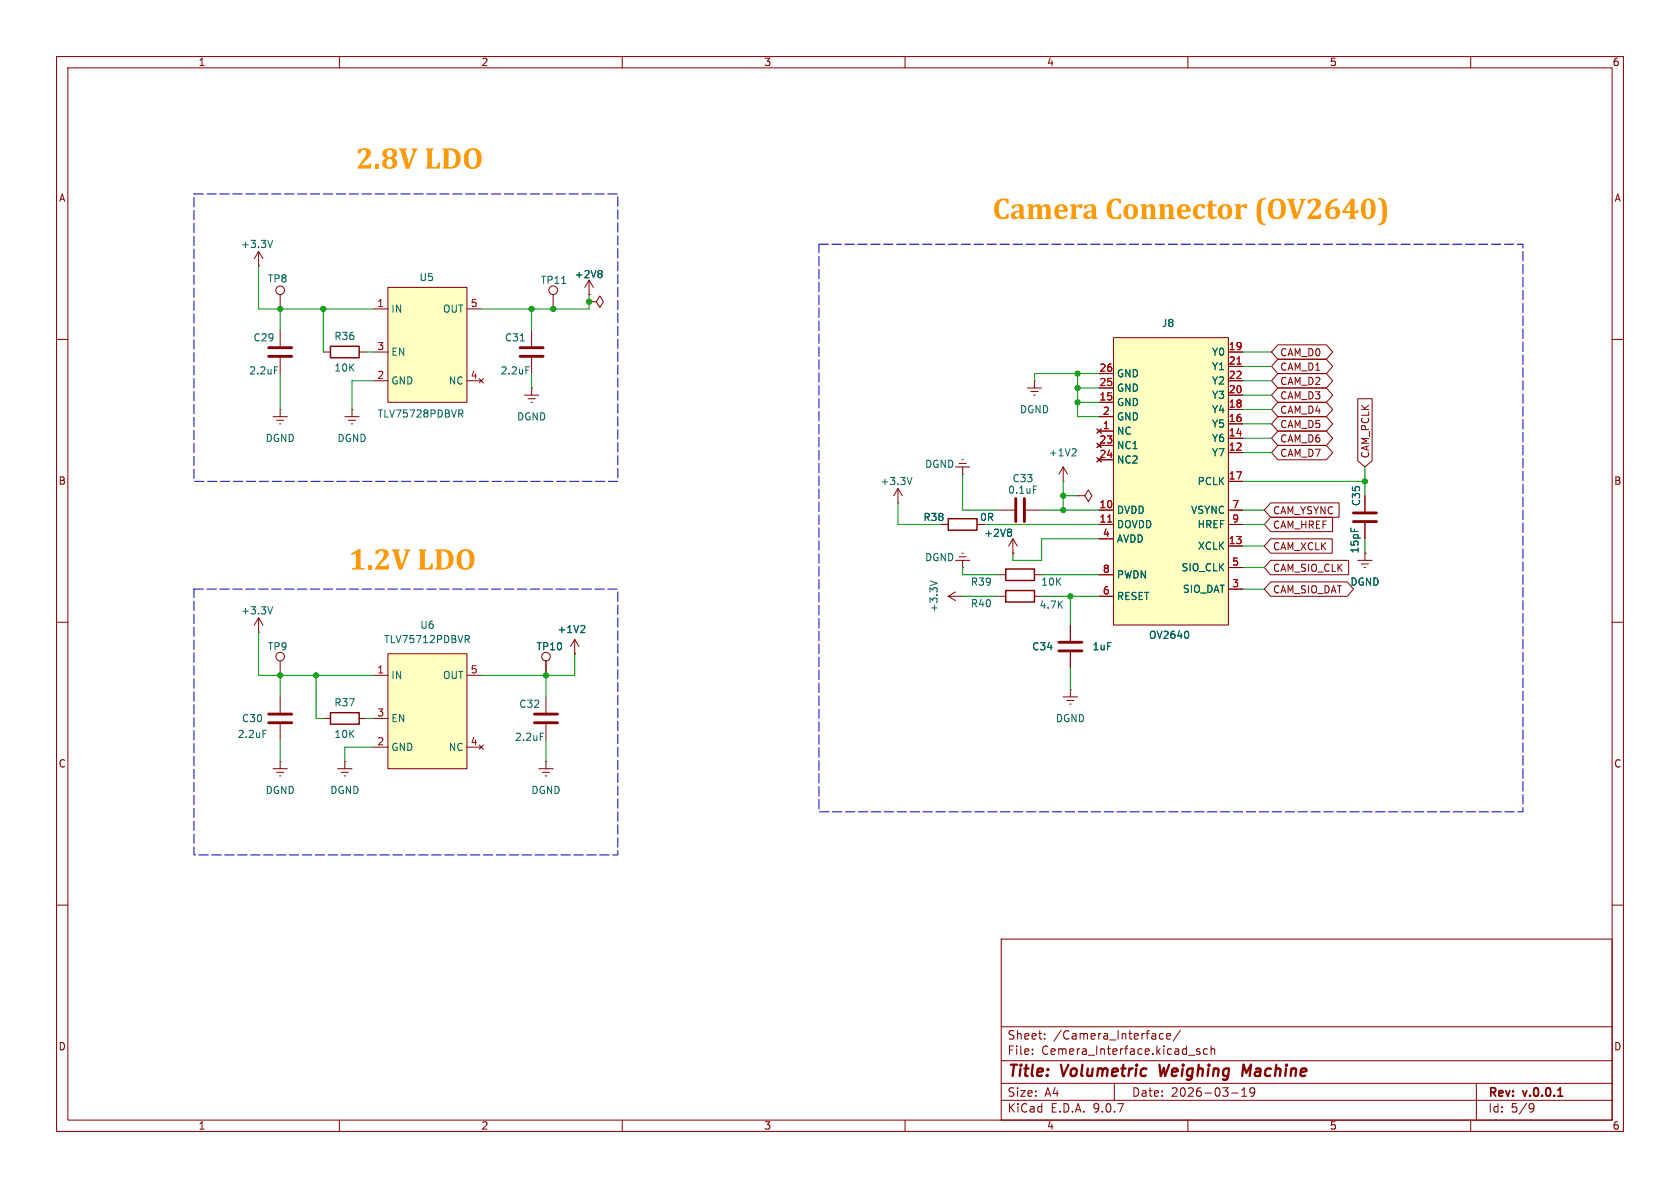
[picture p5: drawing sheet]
<svg xmlns="http://www.w3.org/2000/svg" width="297mm" height="210mm" viewBox="0 0 297 210" stroke-linecap="round" stroke-linejoin="round" font-family="sans-serif">
<g fill="none" stroke="#840000" stroke-width=".18">
<path d="M10 10h277v190h-277zM12 12h273v186h-273zM60 10v2M110 10v2M160 10v2M210 10v2M260 10v2M10 60h2M48.3 73.7h2.5M48.9 74.3h1.3M49.4 74.9h.3M49.5 72.4h.1"/>
<path d="M49.5 72.4v1.3M285 60h2M10 110h2M45.7 111.8h.1M45.7 109.2l-.7 1.3M45.7 109.2l.8 1.3M45.7 109.2v2.6M49.5 116.8v2.6M96.5 116.8v2.6M101.6 115.6h.1M101.6 113l-.8 1.3M101.6 113l.8 1.3"/>
<path d="M101.6 113v2.6M285 110h2M48.3 135.9h2.5M48.9 136.5h1.3M49.4 137.2h.3M49.5 134.6h.1M49.5 123.2v2.8M49.5 128v2.8M49.5 134.6v1.3M57.1 127h1.3M59.7 135.9h2.5M60.3 136.5h1.3"/>
<path d="M60.8 137.2h.3M61 134.6h.1M61 134.6v1.3M63.5 127h1.3M95.2 135.9h2.6M95.9 136.5h1.3M96.4 137.2h.2M96.5 134.6h.1M96.5 123.2v2.8M96.5 128v2.8M96.5 134.6v1.3M10 160h2"/>
<path d="M177 166h108v32h-108zM285 160h2M60 198v2M110 198v2M160 198v2M177 194.5h108M177 191.5h108M177 187.5h108M177 181.5h108M182.5 186.3v.1M182.5 185.5v.1M184.7 183.6v.1"/>
<path d="M184.7 182.8v.1M197 191.5v3M205.7 182.8l-.5-.1-.2 .3v.4l.1 .2h.6M206.2 183.2l.8-.1-.1-.3-.4-.1-.3 .2 .1 .7h.6M208.7 182.1l-1.3 2M210 198v2M212.1 185.5l-.4-.1-.2 .2 .1 .2 .5 .2v.3h-.6M213.5 185.5l-.5-.1-.3 .3v.4l.2 .2h.6M214.1 185.5l.2-.1 .4 .1v.9M214.1 184.9v1.5M217.7 193.2h1.2M219.5 193.8h.9"/>
<path d="M219.5 192.7l.5-.4v1.5M221.8 192.9l-.3 .3h-.3l-.2-.3 .1-.5 .4-.1 .2 .1a.99 .99 0 0 1-.3 1.4h-.3M260 198v2M261 191.5v6.5M270.6 195.1l.5 .1a.99 .99 0 0 1-.4 1.4h-.2M271.2 195.7l-.3 .3h-.3"/>
<circle cx="49.5" cy="116.1" r=".76"/>
<circle cx="96.5" cy="116.1" r=".76"/>
</g>
<path d="M275.4 193.8h.9" fill="none" stroke="#840000" stroke-width=".3"/>
<path d="M205 188.2l.2 2 .6-1.4M221.2 188.2l-.9 1.4-.5-1.4-.2 2" fill="none" stroke="#840000" stroke-width=".4"/>
<path d="M48.2 107.3l-.4 1.2M103.1 110.6l.3 .2-.1 .3-.7 .7h.8M46.5 129.1h.6M95.5 129.6h.6" fill="none" stroke="#006464" stroke-width=".18"/>
<path d="M58.4 126h5.1v2h-5.1z" fill="none" stroke="#840000" stroke-width=".25"/>
<path d="M47.5 126.2h4.1M47.5 127.8h4.1M94.5 126.2h4.1M94.5 127.8h4.1" fill="none" stroke="#840000" stroke-width=".51"/>
<path d="M68.6 115.6h13.9v20.3h-13.9z" fill="#ffffc2"/>
<g fill="none" stroke="#840000" stroke-width=".18">
<path d="M158.7 88.9h.1M158.7 86.4l-.7 1.2M158.7 86.4l.8 1.2M158.7 86.4v2.5M166.4 92.7h1.2M176.5 90.2h2.8M179.1 97.8h.1M179.1 95.3l-.8 1.2M179.1 95.3l.7 1.2M179.1 95.3v2.5M181.4 90.2h2.7M190.5 87.6h1.3l.6-1 .6 1-.6 1-.6-1"/>
<path d="M190.5 87.6h.1M66 119.4h2.6M68.6 115.6h13.9v20.3h-13.9zM82.5 119.4h2.6M66 127h2.6M66 132.1h2.6M82.5 132.1h2.6M84.7 131.7l.8 .8M85.5 131.7l-.8 .8"/>
</g>
<path d="M161.2 84.4l-.4 1.3M178.6 93.5l.2 .3-.2 .3 .2 .2v.3l-.2 .2M182.7 85.9h.6M82.2 112.3h.5l.3 .3-.1 .3-.7 .1M82.5 113l.5 .6" fill="none" stroke="#006464" stroke-width=".18"/>
<path d="M179.6 88.1v4.1M181.1 88.1v4.1" fill="none" stroke="#840000" stroke-width=".51"/>
<path d="M167.6 91.7h5.1v2h-5.1z" fill="none" stroke="#840000" stroke-width=".25"/>
<path d="M196.8 59.7h20.4v50.8h-20.4z" fill="#ffffc2"/>
<g fill="none" stroke="#840000" stroke-width=".18">
<path d="M196.8 59.7h20.4v50.8h-20.4zM61 73.7h2.5M61.6 74.3h1.3M62.1 74.9h.3M62.2 72.4h.1M62.2 72.4v1.3M193.9 75.8l.8 .8M194.3 66h2.5M194.3 68.6h2.5M194.3 71.1h2.5M194.3 73.7h2.5M194.3 76.2h2.5"/>
<path d="M194.3 78.7h2.5M194.7 75.8l-.8 .8M217.2 62.2h2.5M217.2 64.8h2.5M217.2 67.3h2.5M217.2 69.9h2.5M217.2 72.4h2.5M217.2 74.9h2.5M217.2 77.5h2.5M193.9 80.9l.8 .8M194.3 81.3h2.5M194.3 90.2h2.5"/>
<path d="M194.3 92.7h2.5M194.3 95.3h2.5M194.7 80.9l-.8 .8M217.2 90.2h2.5M217.2 92.7h2.5M217.2 80h2.5M217.2 85.1h2.5M217.2 96.5h2.5M240 99.1h2.6M240.7 99.7h1.2M241.3 97.8v1.3M194.3 101.6h2.5"/>
<path d="M194.3 105.4h2.5M217.2 100.3h2.5M217.2 104.1h2.5M241.2 100.3h.2"/>
</g>
<path d="M218.7 64.4h.7M195.8 92.3h.7" fill="none" stroke="#a90000" stroke-width=".18"/>
<path d="M210 111.7l.1 .4-.1 .6" fill="none" stroke="#006464" stroke-width=".18"/>
<path d="M68.6 50.8h13.9v20.3h-13.9z" fill="#ffffc2"/>
<g fill="none" stroke="#840000" stroke-width=".18">
<path d="M45.7 47h.1M45.7 44.5l-.7 1.2M45.7 44.5l.8 1.2M45.7 44.5v2.5M49.5 52.1v2.5M49.5 58.4v2.8M66 54.6h2.6M68.6 50.8h13.9v20.3h-13.9zM82.5 54.6h2.6M94 58.4v2.8M97.8 52.1v2.5M104.1 52.1h.1"/>
<path d="M104.1 53.3h1.3l.6-1 .7 1-.7 1.1-.6-1.1M104.1 53.3h.1M104.1 49.5l-.7 1.3M104.1 49.5l.8 1.3M104.1 49.5v2.6M49.5 63.2v2.8M57.1 62.2h1.3M63.5 62.2h1.3M66 62.2h2.6M66 67.3h2.6M82.5 67.3h2.6M84.7 66.9l.8 .8"/>
<path d="M85.5 66.9l-.8 .8M92.7 69.9h2.5M93.3 70.5h1.3M93.9 71.1h.2M94 68.6h.1M94 63.2v2.8M94 68.6v1.3M181.6 68.6h2.5M182.2 69.2h1.3M182.8 69.9h.2M182.9 67.3h.1M182.9 67.3v1.3"/>
<path d="M193.9 75.8l.8 .8M194.3 71.1h2.5M194.3 68.6h2.5M194.3 66h2.5M194.3 73.7h2.5M194.3 76.2h2.5M194.3 78.7h2.5M194.7 75.8l-.8 .8M217.2 62.2h2.5M217.2 67.3h2.5M217.2 69.9h2.5M217.2 64.8h2.5"/>
<path d="M217.2 72.4h2.5M217.2 74.9h2.5M217.2 77.5h2.5M225.9 66h8.6l1.1 1.3-1.1 1.3h-8.6l-1.1-1.3zM225.9 63.5h8.6l1.1 1.3-1.1 1.2h-8.6l-1.1-1.2zM225.9 71.1h8.6l1.1 1.3-1.1 1.3h-8.6l-1.1-1.3zM225.9 61h8.6l1.1 1.2-1.1 1.3h-8.6l-1.1-1.3zM225.9 68.6h8.6l1.1 1.3-1.1 1.2h-8.6l-1.1-1.2zM225.9 76.2h8.6l1.1 1.3-1.1 1.2h-8.6l-1.1-1.2zM225.9 73.7h8.6l1.1 1.2-1.1 1.3h-8.6l-1.1-1.3zM225.9 78.7h8.6l1.1 1.3-1.1 1.3h-8.6l-1.1-1.3zM240 70.5h2.6v10.9l-1.3 1.2-1.3-1.2z"/>
<path d="M166.4 92.7h1.2M168.9 99.1h2.5M168.9 82.6h2.5M169.5 98.4h1.3M169.5 81.9h1.3M170.1 97.8h.2M170.1 81.3h.2M170.2 83.8h.1M170.2 82.6v1.2M170.2 99.1v1.2M179.1 97.8h.1M188 85.1h.1"/>
<path d="M188 82.6l-.8 1.2M188 82.6l.7 1.2M188 82.6v2.5M193.9 80.9l.8 .8M194.3 81.3h2.5M194.3 90.2h2.5M194.3 92.7h2.5M194.3 95.3h2.5M194.7 80.9l-.8 .8M217.2 90.2h2.5M217.2 92.7h2.5M217.2 80h2.5"/>
<path d="M217.2 85.1h2.5M217.2 96.5h2.5M224.6 88.9h12.1v2.5h-12.1l-1.1-1.2zM224.6 91.4h11v2.6h-11l-1.1-1.3zM224.6 99.1h13.8v2.5h-13.8l-1.1-1.3zM224.6 95.2h10.9v2.6h-10.9l-1.1-1.3zM241.3 87.6v2.8M241.3 92.5v2.8M96.5 116.8v2.6M101.6 115.6h.1M167.6 105.4l1.3 .8M167.6 105.4h2.6"/>
<path d="M168.9 104.6l-1.3 .8M170.2 100.3h.1M170.2 105.4h.1M176.5 105.4h1.3M176.5 101.6h1.3M182.9 105.4h1.2M182.9 101.6h1.2M189.2 110.5v2.8M189.2 115.3v2.8M194.3 105.4h2.5M194.3 101.6h2.5M217.2 100.3h2.5"/>
<path d="M217.2 104.1h2.5M224.6 102.9h13.6l1.1 1.2-1.1 1.3h-13.6l-1.1-1.3zM188 123.2h2.5M188.6 123.8h1.3M189.1 124.5h.3M189.2 121.9h.1M189.2 121.9v1.3"/>
<circle cx="49.5" cy="51.3" r=".76"/>
<circle cx="97.8" cy="51.3" r=".76"/>
</g>
<g fill="none" stroke="#006464" stroke-width=".18">
<path d="M48.2 42.5l-.4 1.3M99.3 50.1h.7M106.2 47.8l.2 .3-.2 .3 .2 .2v.3l-.2 .2M48.5 64.8h.6M81.1 72.5h.5l.2 .2-.1 .4h-.6M81.4 73.1l.4 .6M92 60.3h.7M93 64.8h.6M190 79.3l.3 .3-.1 .3-.7 .7h.8M178.6 93.5l.2 .3-.2 .3 .2 .2v.3l-.2 .2M103.1 110.6l.3 .2-.1 .3-.7 .7h.8M164.4 102.7l1.3 .4"/>
<path d="M210 111.7l.1 .4-.1 .6"/>
</g>
<path d="M58.4 61.2h5.1v2h-5.1zM177.8 100.6h5.1v2h-5.1zM177.8 104.4h5.1v2h-5.1z" fill="none" stroke="#840000" stroke-width=".25"/>
<path d="M47.5 61.5h4.1M47.5 63h4.1M91.9 61.5h4.1M91.9 63h4.1M239.3 90.7h4M239.3 92.2h4M187.2 113.5h4.1M187.2 115.1h4.1" fill="none" stroke="#840000" stroke-width=".51"/>
<g fill="none" stroke="#009600" stroke-width=".18">
<path d="M45.7 47v7.6h20.3M49.5 54.6v3.8M57.1 54.6v7.6M94 54.6v3.8M104.1 52.1v2.5h-19M49.5 66v6.4M64.8 62.2h1.2M66 67.3h-3.8v5.1M94 66v2.6M190.5 66v7.7h3.8M190.5 71.1h3.8M190.5 68.6h3.8"/>
<path d="M194.3 66h-11.4v1.3M219.7 62.2h5.1M219.7 67.3h5.1M219.7 64.8h5.1M219.7 74.9h5.1M219.7 77.5h5.1M219.7 72.4h5.1M219.7 69.9h5.1M158.7 88.9v3.8h7.7M170.2 83.8v6.4h6.3M174 92.7h20.3M184.1 90.2h10.2"/>
<path d="M188 85.1v5.1M188 87.6h2.5M194.3 95.3h-10.2v3.8h-5v-1.3M219.7 96.5h3.8M219.7 90.2h3.8M219.7 92.7h3.8M219.7 80h5.1M219.7 85.1h21.6M241.3 82.6v5M45.7 111.8v7.6h20.3M49.5 119.4v3.8M55.9 119.4v7.6h1.2"/>
<path d="M96.5 119.4v3.8M101.6 115.6v3.8h-16.5M170.2 100.3v1.3h6.3M170.2 105.4h6.3M184.1 105.4h10.2M184.1 101.6h10.2M189.2 105.4v5.1M189.2 118.1v3.8M219.7 100.3h3.8M219.7 104.1h3.8M49.5 130.8v3.8M64.8 127h1.2"/>
<path d="M66 132.1h-5v2.5M96.5 130.8v3.8"/>
</g>
<path d="M34.3 34.3h74.9v50.8h-74.9zM144.8 43.2h124.4v100.3h-124.4zM34.3 104.1h74.9v47h-74.9z" fill="none" stroke="#0000c2" stroke-width=".18" stroke-dasharray="1.7 .6"/>
<path d="M218.7 64.4h.7M195.8 92.3h.7" fill="none" stroke="#a90000" stroke-width=".18"/>
<g fill="#009600" stroke="#009600" stroke-width=".18">
<circle cx="57.1" cy="54.6" r=".46"/>
<circle cx="97.8" cy="54.6" r=".46"/>
<circle cx="104.1" cy="53.3" r=".46"/>
<circle cx="94" cy="54.6" r=".46"/>
<circle cx="49.5" cy="54.6" r=".46"/>
<circle cx="190.5" cy="68.6" r=".46"/>
<circle cx="96.5" cy="119.4" r=".46"/>
<circle cx="189.2" cy="105.4" r=".46"/>
<circle cx="188" cy="90.2" r=".46"/>
<circle cx="190.5" cy="66" r=".46"/>
<circle cx="188" cy="87.6" r=".46"/>
<circle cx="190.5" cy="71.1" r=".46"/>
<circle cx="241.3" cy="85.1" r=".46"/>
<circle cx="49.5" cy="119.4" r=".46"/>
<circle cx="55.9" cy="119.4" r=".46"/>
</g>
<g font-size="5.3" fill="#f90">
<text x="62.9" y="31.4">2.8V LDO</text>
<text x="175.5" y="40.3">CameraConnector(OV2640)</text>
<text x="61.6" y="102.2">1.2V LDO</text>
</g>
<g font-size="2.8" fill="#840000">
<text x="178" y="190.9">Title:</text>
<text x="187.7" y="190.9">Volumetric</text>
<text x="205.8" y="190.9">Weighing</text>
<text x="221.3" y="190.9">Machine</text>
</g>
<g font-size="2.1" fill="#840000">
<text x="178" y="184">Sheet:</text>
<text x="186.2" y="184">/Camera_Interface/</text>
<text x="178" y="186.7">File:</text>
<text x="184.1" y="186.7">Cemera_Interface.kicad_sch</text>
<text x="178" y="196.9">KiCad</text>
<text x="178" y="194.1">Size:</text>
<text x="184.7" y="194.1">A4</text>
<text x="185.7" y="196.9">E.D.A.</text>
<text x="193.3" y="196.9">9.0.7</text>
<text x="200" y="194.1">Date:</text>
<text x="207" y="194.1">2026-03-19</text>
<text x="263" y="194.3">Rev:</text>
<text x="263" y="196.9">Id:</text>
<text x="267.1" y="196.9">5/9</text>
<text x="269.4" y="194.3">v.0.0.1</text>
</g>
<g font-size="1.8" fill="#840000">
<text x="35" y="11.9">1</text>
<text x="85" y="11.9">2</text>
<text x="135" y="11.9">3</text>
<text x="185" y="11.9">4</text>
<text x="235" y="11.9">5</text>
<text x="285" y="11.9">6</text>
<text x="10.3" y="35.9">A</text>
<text x="285.3" y="35.9">A</text>
<text x="226.2" y="65.7">CAM_D1</text>
<text x="226.2" y="63.2">CAM_D0</text>
<text x="226.2" y="68.3">CAM_D2</text>
<text x="226.2" y="70.8">CAM_D3</text>
<text x="226.2" y="73.3">CAM_D4</text>
<text x="226.2" y="75.9">CAM_D5</text>
<text x="226.2" y="78.4">CAM_D6</text>
<text x="226.2" y="81">CAM_D7</text>
<text x="242.3" y="81.1" transform="rotate(-90 242.3 81.1)">CAM_PCLK</text>
<text x="10.3" y="85.9">B</text>
<text x="285.3" y="85.9">B</text>
<text x="173.2" y="92.3">0R</text>
<text x="224.9" y="91.1">CAM_YSYNC</text>
<text x="224.9" y="93.7">CAM_HREF</text>
<text x="224.9" y="101.3">CAM_SIO_CLK</text>
<text x="224.9" y="97.5">CAM_XCLK</text>
<text x="224.9" y="105.1">CAM_SIO_DAT</text>
<text x="10.3" y="135.9">C</text>
<text x="285.3" y="135.9">C</text>
<text x="10.3" y="185.9">D</text>
<text x="285.3" y="185.9">D</text>
<text x="35" y="199.9">1</text>
<text x="85" y="199.9">2</text>
<text x="135" y="199.9">3</text>
<text x="185" y="199.9">4</text>
<text x="235" y="199.9">5</text>
<text x="285" y="199.9">6</text>
</g>
<g font-size="1.8" fill="#006464">
<text x="42.5" y="44">+3.3V</text>
<text x="47.3" y="50.1">TP8</text>
<text x="74.1" y="49.9">U5</text>
<text x="95.5" y="50.4">TP11</text>
<text x="101.5" y="49.4">+2V8</text>
<text x="69.1" y="55.5">IN</text>
<text x="78.2" y="55.5">OUT</text>
<text x="205.3" y="58">J8</text>
<text x="44.7" y="60.6">C29</text>
<text x="59" y="60.3">R36</text>
<text x="59" y="65.9">10K</text>
<text x="69.1" y="63.1">EN</text>
<text x="89.2" y="60.6">C31</text>
<text x="214.2" y="63.1">Y0</text>
<text x="214.2" y="65.6">Y1</text>
<text x="44" y="66.4">2.2uF</text>
<text x="69.1" y="68.2">GND</text>
<text x="79.2" y="68.2">NC</text>
<text x="88.4" y="66.4">2.2uF</text>
<text x="197.4" y="66.9">GND</text>
<text x="197.4" y="69.4">GND</text>
<text x="197.4" y="72">GND</text>
<text x="214.2" y="68.2">Y2</text>
<text x="214.2" y="70.7">Y3</text>
<text x="66.7" y="74">TLV75728PDBVR</text>
<text x="91.3" y="74.5">DGND</text>
<text x="180.2" y="73.3">DGND</text>
<text x="197.4" y="74.5">GND</text>
<text x="197.4" y="77.1">NC</text>
<text x="214.2" y="73.3">Y4</text>
<text x="214.2" y="75.8">Y5</text>
<text x="46.9" y="78.3">DGND</text>
<text x="59.6" y="78.3">DGND</text>
<text x="163.4" y="82.9">DGND</text>
<text x="185.3" y="80.9">+1V2</text>
<text x="197.4" y="79.6">NC1</text>
<text x="197.4" y="82.1">NC2</text>
<text x="214.2" y="78.3">Y6</text>
<text x="214.2" y="80.9">Y7</text>
<text x="155.6" y="86">+3.3V</text>
<text x="178.1" y="87.5">0.1uF</text>
<text x="178.9" y="85.4">C33</text>
<text x="211.6" y="86">PCLK</text>
<text x="240.6" y="89.6" transform="rotate(-90 240.6 89.6)">C35</text>
<text x="163.2" y="92.3">R38</text>
<text x="173.9" y="95.1">+2V8</text>
<text x="197.4" y="91">DVDD</text>
<text x="197.4" y="93.6">DOVDD</text>
<text x="210.5" y="91">VSYNC</text>
<text x="211.6" y="93.6">HREF</text>
<text x="163.4" y="99.4">DGND</text>
<text x="197.4" y="96.1">AVDD</text>
<text x="208.8" y="101.2">SIO_CLK</text>
<text x="211.7" y="97.4">XCLK</text>
<text x="240.4" y="97.9" transform="rotate(-90 240.4 97.9)">15pF</text>
<text x="171.5" y="103.7">R39</text>
<text x="171.5" y="107.5">R40</text>
<text x="183.7" y="107.8">4.7K</text>
<text x="184" y="103.7">10K</text>
<text x="197.4" y="102.5">PWDN</text>
<text x="197.4" y="106.3">RESET</text>
<text x="209" y="105">SIO_DAT</text>
<text x="238.6" y="103.7">DGND</text>
<text x="42.5" y="108.8">+3.3V</text>
<text x="67.8" y="113.9">TLV75712PDBVR</text>
<text x="74.2" y="111.4">U6</text>
<text x="98.5" y="112.1">+1V2</text>
<text x="166" y="108.4" transform="rotate(-90 166 108.4)">+3.3V</text>
<text x="203" y="113.1">OV2640</text>
<text x="47.3" y="115.2">TP9</text>
<text x="94.8" y="115.2">TP10</text>
<text x="182.4" y="115.2">C34</text>
<text x="193" y="115.2">1uF</text>
<text x="59" y="125.1">R37</text>
<text x="69.1" y="120.2">IN</text>
<text x="78.2" y="120.2">OUT</text>
<text x="91.7" y="125.3">C32</text>
<text x="41.9" y="130.7">2.2uF</text>
<text x="42.7" y="127.9">C30</text>
<text x="59" y="130.7">10K</text>
<text x="69.1" y="127.9">EN</text>
<text x="90.9" y="131.2">2.2uF</text>
<text x="186.6" y="127.9">DGND</text>
<text x="69.1" y="132.9">GND</text>
<text x="79.2" y="132.9">NC</text>
<text x="46.9" y="140.6">DGND</text>
<text x="58.3" y="140.6">DGND</text>
<text x="93.8" y="140.6">DGND</text>
</g>
<g font-size="1.8" fill="#a90000">
<text x="66.6" y="54.4">1</text>
<text x="83.1" y="54.4">5</text>
<text x="66.6" y="62">3</text>
<text x="194.3" y="65.8">26</text>
<text x="217.1" y="62">19</text>
<text x="217.1" y="64.5">21</text>
<text x="66.6" y="67.1">2</text>
<text x="83.1" y="67.1">4</text>
<text x="194.3" y="68.3">25</text>
<text x="194.3" y="70.9">15</text>
<text x="217.1" y="67.1">22</text>
<text x="217.1" y="69.6">20</text>
<text x="194.9" y="73.4">2</text>
<text x="194.9" y="75.9">1</text>
<text x="217.1" y="72.1">18</text>
<text x="217.1" y="74.7">16</text>
<text x="217.1" y="77.2">14</text>
<text x="194.3" y="78.5">23</text>
<text x="194.3" y="81">24</text>
<text x="217.1" y="79.8">12</text>
<text x="194.3" y="89.9">10</text>
<text x="217.1" y="84.8">17</text>
<text x="217.7" y="89.9">7</text>
<text x="194.3" y="92.5">11</text>
<text x="194.9" y="95">4</text>
<text x="217.7" y="92.5">9</text>
<text x="194.9" y="101.3">8</text>
<text x="217.1" y="96.3">13</text>
<text x="217.7" y="100.1">5</text>
<text x="194.9" y="105.2">6</text>
<text x="217.7" y="103.9">3</text>
<text x="66.6" y="119.1">1</text>
<text x="83.1" y="119.1">5</text>
<text x="66.6" y="126.7">3</text>
<text x="66.6" y="131.8">2</text>
<text x="83.1" y="131.8">4</text>
</g>
</svg>
